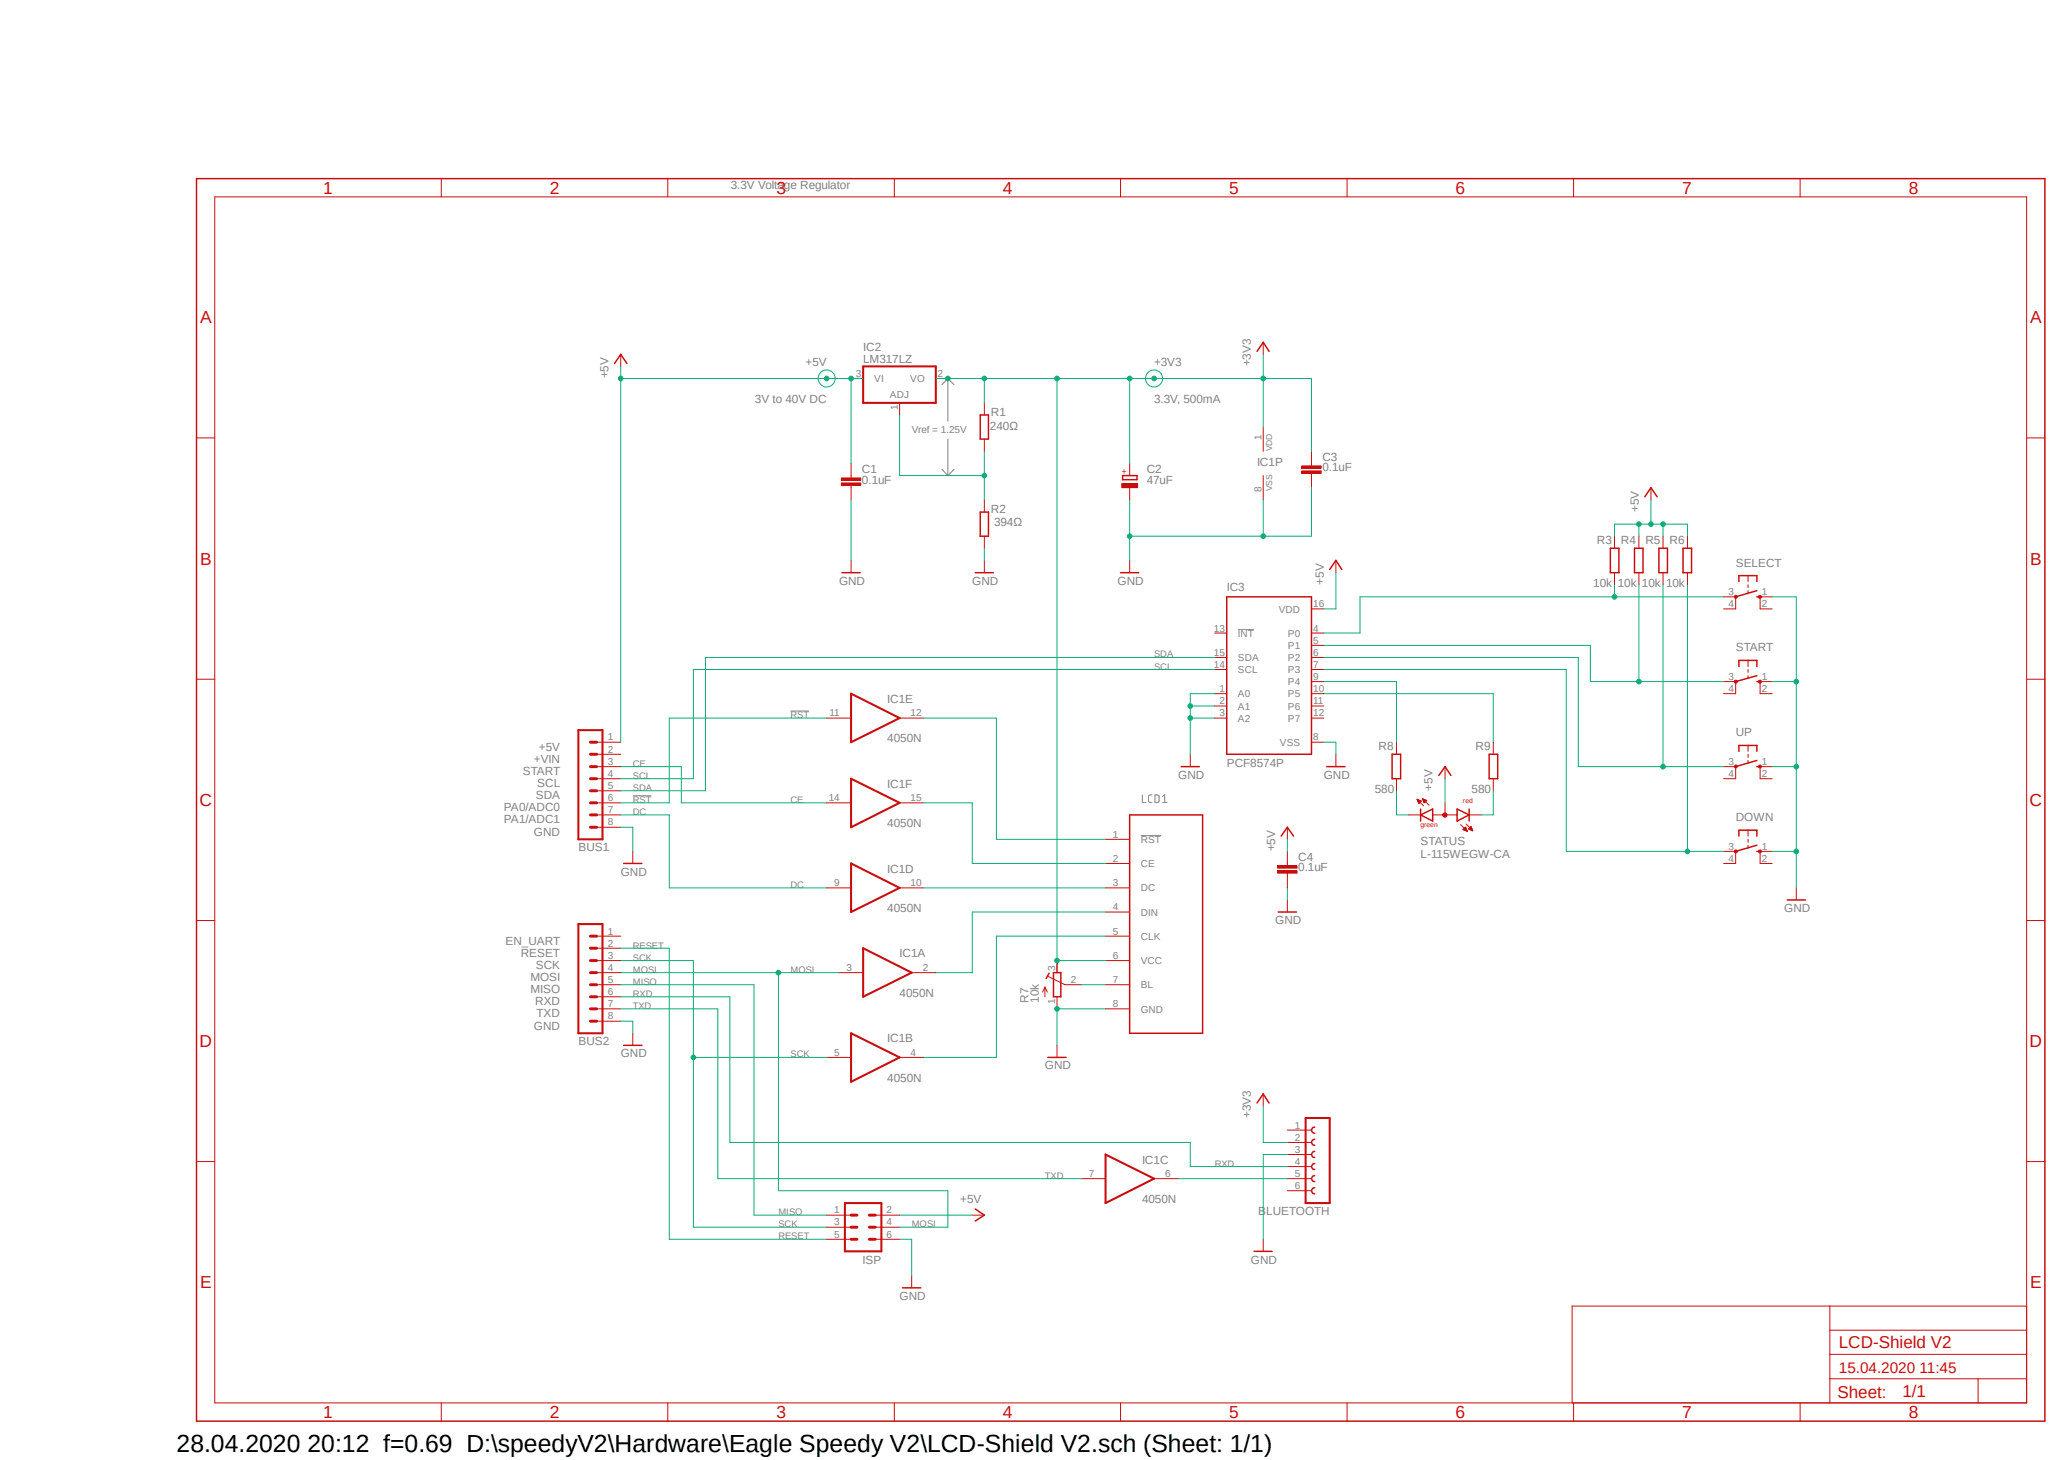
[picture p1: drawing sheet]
<svg xmlns="http://www.w3.org/2000/svg" width="297mm" height="210mm" viewBox="0 0 297 210" stroke-linecap="round" stroke-linejoin="round" font-family="sans-serif">
<path d="M27.9 25.4l266.6 179.5M294.5 25.4l-266.6 179.5" fill="none" stroke="#fff" stroke-width=".14"/>
<g fill="none" stroke="#808080" stroke-width=".14">
<path d="M136.4 54.4v6.2M136.4 54.4l.9 .9M136.4 54.4l-.8 .9M135.6 67.5l.8 .9M136.4 63.2v5.2M137.3 67.5l-.9 .9M178.1 90.6h2.4M91.1 114.5h2.6M113.7 102.3h2.7M164.4 114.3v1.1h.5M165.8 114.3l-.4 .1-.1 .2v.7l.5 .1M166.2 114.3l.6 .2a1.05 1.05 0 0 1-.1 .9h-.5z"/>
<path d="M167.3 115.4h.6M167.3 114.6l.3-.3v1.1M164.2 120.2h2.9"/>
</g>
<g fill="none" stroke="#c90d0c" stroke-width=".14">
<path d="M141.6 58v1.7M121.1 69.5h2.8v.3h-2.8zM121.1 68.7h2.8v.4h-2.8zM122.5 66.7v2M122.5 69.8v2.1M141.6 63.2v1.7M85.9 115.5h3.4M85.9 106.8h3.4M85.9 108.5h3.4M85.9 110.3h3.4M85.9 112h3.4M85.9 113.7h3.4"/>
<path d="M85.9 117.2h3.4M85.9 119h3.4M119 115.5h3.5M119 103.3h3.5M129.5 115.5h3.4M129.5 103.3h3.4M85.9 134.7h3.4M85.9 138.2h3.4M85.9 139.9h3.4M85.9 136.4h3.4M119 127.7h3.5M120.7 139.9h3.5"/>
<path d="M129.5 127.7h3.4M131.2 139.9h3.5M159.1 120.7h3.5M159.1 124.2h3.5M159.1 127.7h3.5M159.1 131.2h3.5M159.1 134.7h3.5M159.1 138.2h3.5M85.9 141.6h3.4M85.9 145.1h3.4M85.9 143.4h3.4M85.9 146.9h3.4"/>
<path d="M159.1 141.6h3.5M159.1 145.1h3.5"/>
</g>
<path d="M141.1 59.7h1.1v3.5h-1.1zM161.5 68.4h2.1v.6h-2.1zM162.6 117.2h10.5v31.4h-10.5z" fill="none" stroke="#c90d0c" stroke-width=".21"/>
<path d="M122.5 99.8l7 3.5-7 3.5zM83.2 105h3.5v15.7h-3.5zM122.5 112l7 3.5-7 3.5zM83.2 132.9h3.5v15.7h-3.5zM122.5 124.2l7 3.5-7 3.5zM124.2 136.4l7 3.5-7 3.5z" fill="none" stroke="#c90d0c" stroke-width=".3"/>
<g fill="none" stroke="#c90d0c" stroke-width=".42">
<path d="M85 110.3h.9M85 108.5h.9M85 106.8h.9M85 113.7h.9M85 112h.9M85 119h.9M85 117.2h.9M85 115.5h.9M85 138.2h.9M85 136.4h.9M85 134.7h.9M85 139.9h.9"/>
<path d="M85 141.6h.9M85 146.9h.9M85 145.1h.9M85 143.4h.9"/>
</g>
<path d="M121.1 69.6h2.8M121.1 68.9h2.8" fill="none" stroke="#c90d0c" stroke-width=".34"/>
<path d="M161.4 69.6h2.3v.5h-2.3z" fill-rule="evenodd" fill="#c90d0c"/>
<g fill="none" stroke="#c90d0c" stroke-width=".14">
<path d="M122.5 54.4h1.7M129.5 58v1.7M134.7 54.4h1.7M141.6 71.9v1.8M141.6 77.1v1.8M161.4 69.6h2.3v.5h-2.3zM162.6 66.7v1.7M162.6 70.1v1.8M181.8 61.4v3.5M181.8 68.4v3.5M187.3 67.7h2.8v.4h-2.8zM187.3 67h2.8v.4h-2.8z"/>
<path d="M188.7 64.9v2.1M188.7 68.1v2M122.5 80.6v1.8M141.6 80.6v1.8M162.6 80.6v1.8M249.8 85.9v1.7M251.5 82.8v.9M251.5 84.1v.4M251.5 85v.4M253.3 85.9v1.7M91.1 122.5v1.7M91.1 148.6v1.8"/>
<path d="M119 152.1h3.5M129.5 152.1h3.4M152.1 150.4v1.7"/>
</g>
<path d="M141.1 73.7h1.1v3.4h-1.1zM121.2 82.4h2.6M140.3 82.4h2.7M161.2 82.4h2.7M250.2 83.7v-.9h2.6v.9M252.8 85.9h.5M252.8 85l-3 .9M89.7 124.2h2.7M89.7 150.4h2.7M150.8 152.1h2.6" fill="none" stroke="#c90d0c" stroke-width=".21"/>
<path d="M124.2 52.7h10.5v5.3h-10.5zM122.5 148.6l7 3.5-7 3.5z" fill="none" stroke="#c90d0c" stroke-width=".3"/>
<path d="M187.3 67.9h2.8M187.3 67.2h2.8" fill="none" stroke="#c90d0c" stroke-width=".34"/>
<path d="M249.6 85.7h.3l.1 .2-.1 .1h-.3v-.1z" fill-rule="evenodd" fill="#c90d0c"/>
<path d="M249.6 85.7h.3l.1 .2-.1 .1h-.3v-.1z" fill="none" stroke="#c90d0c" stroke-width=".14"/>
<path d="M253.1 85.7h.3l.1 .2-.1 .1h-.3l-.1-.1z" fill-rule="evenodd" fill="#c90d0c"/>
<path d="M248 85.9h1.8M248 87.6h1.8M249.8 98v1.8M251.5 95v.9M251.5 96.3v.4M251.5 97.2v.4M253.1 85.7h.3l.1 .2-.1 .1h-.3l-.1-.1zM253.3 85.9h1.7M253.3 87.6h1.7M253.3 98v1.8" fill="none" stroke="#c90d0c" stroke-width=".14"/>
<path d="M250.2 95.9v-.9h2.6v.9M252.8 98h.5M252.8 97.2l-3 .8" fill="none" stroke="#c90d0c" stroke-width=".21"/>
<path d="M249.6 97.9h.3l.1 .1-.1 .2-.1 .1-.2-.1v-.2z" fill-rule="evenodd" fill="#c90d0c"/>
<path d="M249.6 97.9h.3l.1 .1-.1 .2-.1 .1-.2-.1v-.2z" fill="none" stroke="#c90d0c" stroke-width=".14"/>
<path d="M253.1 97.9h.3l.1 .1-.2 .3-.3-.3z" fill-rule="evenodd" fill="#c90d0c"/>
<path d="M248 98h1.8M248 99.8h1.8M253.1 97.9h.3l.1 .1-.2 .3-.3-.3zM253.3 98h1.7M253.3 99.8h1.7M249.8 110.3v1.7M251.5 107.2v.9M251.5 108.5v.5M251.5 109.4v.4M253.3 110.3v1.7" fill="none" stroke="#c90d0c" stroke-width=".14"/>
<path d="M250.2 108.1v-.9h2.6v.9M252.8 110.3h.5M252.8 109.4l-3 .9" fill="none" stroke="#c90d0c" stroke-width=".21"/>
<path d="M249.6 110.1l.2-.1 .1 .1 .1 .2-.1 .1-.1 .1-.2-.1v-.1z" fill-rule="evenodd" fill="#c90d0c"/>
<path d="M249.6 110.1l.2-.1 .1 .1 .1 .2-.1 .1-.1 .1-.2-.1v-.1z" fill="none" stroke="#c90d0c" stroke-width=".14"/>
<path d="M253.1 110.1l.2-.1 .1 .1 .1 .2-.1 .1-.1 .1-.2-.1-.1-.1z" fill-rule="evenodd" fill="#c90d0c"/>
<path d="M248 110.3h1.8M248 112h1.8M251.5 119.4v.9M253.1 110.1l.2-.1 .1 .1 .1 .2-.1 .1-.1 .1-.2-.1-.1-.1zM253.3 110.3h1.7M253.3 112h1.7M249.8 122.5v1.7M251.5 120.7v.5M251.5 121.6v.4M253.3 122.5v1.7" fill="none" stroke="#c90d0c" stroke-width=".14"/>
<path d="M250.2 120.3v-.9h2.6v.9M252.8 122.5h.5M252.8 121.6l-3 .9" fill="none" stroke="#c90d0c" stroke-width=".21"/>
<path d="M249.6 122.3h.3l.1 .2-.1 .1h-.3v-.1z" fill-rule="evenodd" fill="#c90d0c"/>
<path d="M249.6 122.3h.3l.1 .2-.1 .1h-.3v-.1z" fill="none" stroke="#c90d0c" stroke-width=".14"/>
<path d="M253.1 122.3h.3l.1 .2-.1 .1h-.3l-.1-.1z" fill-rule="evenodd" fill="#c90d0c"/>
<g fill="none" stroke="#c90d0c" stroke-width=".14">
<path d="M30.9 28.3h260.7v173.5h-260.7zM63.5 25.7v2.6M96.1 25.7v2.6M128.7 25.7v2.6M161.2 25.7v2.6M193.8 25.7v2.6M226.4 25.7v2.6M259 25.7v2.6M89.3 51v1.7M181.8 49.2v1.8M28.3 63h2.6M232.3 77.1v1.8"/>
<path d="M235.8 77.1v1.8M237.6 70.1v1.8M239.3 77.1v1.8M242.8 77.1v1.8M291.6 63h2.7M28.3 97.7h2.6M174.8 96.3h1.7M174.8 94.6h1.7M174.8 99.8h1.7M174.8 91.1h1.7M188.7 96.3h1.8M188.7 94.6h1.8"/>
<path d="M188.7 99.8h1.8M188.7 91.1h1.8M188.7 87.6h1.8M188.7 92.8h1.8M188.7 98h1.8M192.2 80.6v1.8M232.3 82.4v1.7M235.8 82.4v1.7M239.3 82.4v1.7M242.8 82.4v1.7M291.6 97.7h2.7M171.3 108.5v1.8"/>
<path d="M174.8 101.6h1.7M174.8 103.3h1.7M185.3 119v1.7M188.7 101.6h1.8M188.7 103.3h1.8M188.7 106.8h1.8M192.2 108.5v1.8M203.9 115l1 .9M204.7 114.9l1 .9M206.2 117.2h3.5M210.2 118.6l1 1M211 118.5l.9 1"/>
<path d="M28.3 132.4h2.6M152.1 138.2v1.7M183.9 125.3h2.7v.3h-2.7zM183.9 124.5h2.7v.4h-2.7zM185.3 122.5v2M185.3 125.6v2.1M185.3 129.5v1.7M248 122.5h1.8M248 124.2h1.8M253.1 122.3h.3l.1 .2-.1 .1h-.3l-.1-.1zM253.3 122.5h1.7M253.3 124.2h1.7"/>
<path d="M258.5 127.7v1.8M291.6 132.4h2.7M150.4 142v1.4M150.4 142l-.4 .7M150.4 142l.3 .7M150.8 140.5l2.4 1.1h2.4M152.1 143.4v1.7M181.8 157.4v1.7M28.3 167.1h2.6M119 174.8h3.5M119 176.5h3.5M119 178.3h3.5"/>
<path d="M125.9 174.8h3.6M125.9 176.5h3.6M125.9 178.3h3.6M139.9 174.8h1.7M155.6 169.5h3.5M166.1 169.5h3.4M181.8 178.3v1.7M185.3 162.6h3.4M185.3 164.3h3.4M185.3 166.1h3.4M185.3 167.8h3.4M185.3 169.5h3.4"/>
<path d="M185.3 171.3h3.4M291.6 167.1h2.7M131.2 183.5v1.8M263.3 198.3h28.3M263.3 187.9v13.9M263.3 194.8h28.3M263.3 191.3h28.3M284.6 198.3v3.5M291.6 187.9h-65.4v13.9M63.5 201.8v2.6M96.1 201.8v2.6M128.7 201.8v2.6"/>
<path d="M161.2 201.8v2.6M193.8 201.8v2.6M226.4 201.8v2.6M259 201.8v2.6"/>
</g>
<g fill="none" stroke="#c90d0c" stroke-width=".21">
<path d="M28.3 25.7h266v178.7h-266zM88.4 52.3l.9-1.3 .9 1.3M180.9 50.5l.9-1.3 .8 1.3M231.7 78.9h1.3v3.5h-1.3zM235.2 78.9h1.2v3.5h-1.2zM236.7 71.5l.9-1.4 .9 1.4M238.7 78.9h1.2v3.5h-1.2zM242.2 78.9h1.2v3.5h-1.2zM176.5 85.9h12.2v22.6h-12.2zM191.3 81.9l.9-1.3 .9 1.3M170 110.3h2.6M190.9 110.3h2.6"/>
<path d="M204.4 117.2l1.8-.8v1.7zM204.4 116.4v1.7M209.7 116.4l1.7 .8-1.7 .9zM211.4 116.4v1.7M151 140l-.5 .8M151.6 139.9h1.1v3.5h-1.1zM183.9 131.2h2.7M184.4 120.3l.9-1.3 .8 1.3M257.2 129.5h2.6M180.9 158.7l.9-1.3 .8 1.3M140.3 173.9l1.3 .9-1.3 .8M189.2 165.6a.48 .48 0 0 0-.4 .3 .48 .48 0 0 0 .1 .6h.3"/>
<path d="M189.2 163.9l-.4 .2-.1 .2 .2 .4 .3 .1M189.2 162.1a.44 .44 0 0 0-.4 .3 .44 .44 0 0 0 .1 .5l.3 .1M189.2 169.1a.44 .44 0 0 0-.4 .3 .44 .44 0 0 0 .1 .5l.3 .1M189.2 167.4a.44 .44 0 0 0-.4 .3 .44 .44 0 0 0 .1 .5h.3M189.2 170.9a.44 .44 0 0 0-.4 .3 .44 .44 0 0 0 .1 .5h.3M129.9 185.3h2.6M180.5 180h2.5"/>
</g>
<path d="M121.6 173.1h5.2v6.9h-5.2zM159.1 166.1l7 3.4-7 3.6zM187.9 160.8h3.4v12.3h-3.4z" fill="none" stroke="#c90d0c" stroke-width=".3"/>
<path d="M122.5 178.3h.8M122.5 176.5h.8M122.5 174.8h.8M125.1 178.3h.8M125.1 176.5h.8M125.1 174.8h.8" fill="none" stroke="#c90d0c" stroke-width=".42"/>
<path d="M183.9 125.4h2.7M183.9 124.7h2.7" fill="none" stroke="#c90d0c" stroke-width=".34"/>
<path d="M207.7 117l.2-.1 .3 .1v.2v.3l-.3 .1-.2-.1-.1-.3h.3h-.3z" fill-rule="evenodd" fill="#c90d0c"/>
<g fill="none" stroke="#c90d0c" stroke-width=".14">
<path d="M201 106.8v1.7M201 112v1.7M202.7 117.2h1.7M203.9 115h.1M203.9 115l.6 .2-.3 .4zM204 115.1h.3M204 115.1h.2M204 115.2h.5M204 115.2h.4M204 115.3h.4M204 115.3h.5M204.1 115.4h.2"/>
<path d="M204.1 115.5h.2M204.2 115.5h.1M204.7 114.9l.6 .2-.4 .4zM204.7 115h.2M204.7 114.9h.1M204.8 115.1h.3M204.8 115h.2M204.8 115.2h.5M204.8 115.1h.5M204.9 115.3h.2M204.9 115.2h.3M204.9 115.4h.2"/>
<path d="M204.9 115.4h.1M207.7 117l.2-.1 .3 .1v.2v.3l-.3 .1-.2-.1-.1-.3h.3h-.3zM207.9 110.3v1.7M207.9 115.5v1.7M210.6 119.3h.4M210.6 119.4h.4M210.7 119.2h.3M210.7 119.2h.2M210.7 119.4h.4M210.8 119.1h.1M210.8 119h.1M210.9 119.5h.2"/>
<path d="M210.9 119h.1M210.9 119l.3 .6M210.9 119l-.4 .3 .7 .3M211 119.5h.1M211.1 119.6h.1M211.4 119.3h.4M211.4 119.2h.4M211.4 117.2h1.7M211.5 119.1h.3M211.5 119.3h.3M211.5 119h.3M211.6 119h.1"/>
<path d="M211.6 119.4h.3M211.7 118.9l.2 .6-.6-.2zM211.7 119.4h.2M211.8 119.5h.1M214.9 106.8v1.7M214.9 112v1.7"/>
</g>
<path d="M200.3 108.5h1.2v3.5h-1.2zM207.1 111.5l.8-1.2 .9 1.2M214.3 108.5h1.2v3.5h-1.2z" fill="none" stroke="#c90d0c" stroke-width=".21"/>
<g fill="none" stroke="#0dab76" stroke-width=".14">
<path d="M162.6 71.9v8.7M181.8 71.9v5.2h-19.2M132.9 103.3h10.5v17.4h15.7M132.9 115.5h7v8.7h19.2M159.1 134.7h-15.7v17.4h-10.5M159.1 131.2h-19.2v8.7h-5.2"/>
<circle cx="119" cy="54.4" r="1.23"/>
<circle cx="166.1" cy="54.4" r="1.23"/>
</g>
<circle cx="162.6" cy="77.1" r=".33" fill="#0dab76"/>
<g fill="none" stroke="#0dab76" stroke-width=".14">
<path d="M188.7 70.1v7h-6.9"/>
<circle cx="162.6" cy="77.1" r=".33"/>
</g>
<circle cx="181.8" cy="77.1" r=".33" fill="#0dab76"/>
<g fill="none" stroke="#0dab76" stroke-width=".14">
<path d="M122.5 71.9v8.7M141.6 78.9v1.7M89.3 119h1.8v3.5M89.3 146.9h1.8v1.7M159.1 145.1h-7v5.3"/>
<circle cx="181.8" cy="77.1" r=".33"/>
</g>
<circle cx="152.1" cy="145.1" r=".33" fill="#0dab76"/>
<g fill="none" stroke="#0dab76" stroke-width=".14">
<path d="M174.8 99.8h-3.5v8.7M171.3 101.6h3.5M129.5 178.3h1.7v5.2"/>
<circle cx="152.1" cy="145.1" r=".33"/>
</g>
<circle cx="171.3" cy="101.6" r=".33" fill="#0dab76"/>
<g fill="none" stroke="#0dab76" stroke-width=".14">
<path d="M171.3 103.3h3.5"/>
<circle cx="171.3" cy="101.6" r=".33"/>
</g>
<circle cx="171.3" cy="103.3" r=".33" fill="#0dab76"/>
<g fill="none" stroke="#0dab76" stroke-width=".14">
<path d="M255 85.9h3.5v41.8M190.5 106.8h1.7v1.7M255 122.5h3.5"/>
<circle cx="171.3" cy="103.3" r=".33"/>
</g>
<circle cx="258.5" cy="122.5" r=".33" fill="#0dab76"/>
<g fill="none" stroke="#0dab76" stroke-width=".14">
<path d="M255 110.3h3.5"/>
<circle cx="258.5" cy="122.5" r=".33"/>
</g>
<circle cx="258.5" cy="110.3" r=".33" fill="#0dab76"/>
<g fill="none" stroke="#0dab76" stroke-width=".14">
<path d="M255 98h3.5"/>
<circle cx="258.5" cy="110.3" r=".33"/>
</g>
<circle cx="258.5" cy="98" r=".33" fill="#0dab76"/>
<g fill="none" stroke="#0dab76" stroke-width=".14">
<path d="M129.5 59.7v8.7h12.1v-3.5M185.3 127.7v1.8M185.3 166.1h-3.5v12.2"/>
<circle cx="258.5" cy="98" r=".33"/>
</g>
<circle cx="141.7" cy="68.4" r=".33" fill="#0dab76"/>
<g fill="none" stroke="#0dab76" stroke-width=".14">
<path d="M124.2 54.4h-1.7v12.3M141.6 68.4v3.5"/>
<circle cx="141.7" cy="68.4" r=".33"/>
</g>
<circle cx="122.5" cy="54.4" r=".33" fill="#0dab76"/>
<g fill="none" stroke="#0dab76" stroke-width=".14">
<path d="M119 54.4h3.5"/>
<circle cx="122.5" cy="54.4" r=".33"/>
</g>
<circle cx="119" cy="54.4" r=".33" fill="#0dab76"/>
<g fill="none" stroke="#0dab76" stroke-width=".14">
<path d="M89.3 52.7v54.1M89.3 54.4h29.7"/>
<circle cx="119" cy="54.4" r=".33"/>
</g>
<circle cx="89.3" cy="54.4" r=".33" fill="#0dab76"/>
<g fill="none" stroke="#0dab76" stroke-width=".14">
<path d="M232.3 77.1v-1.7h10.5v1.7M237.6 71.9v3.5M192.2 82.4v5.2h-1.7M129.5 174.8h10.4"/>
<circle cx="89.3" cy="54.4" r=".33"/>
</g>
<circle cx="237.6" cy="75.4" r=".33" fill="#0dab76"/>
<g fill="none" stroke="#0dab76" stroke-width=".14">
<path d="M235.8 75.4v1.7"/>
<circle cx="237.6" cy="75.4" r=".33"/>
</g>
<circle cx="235.8" cy="75.4" r=".33" fill="#0dab76"/>
<g fill="none" stroke="#0dab76" stroke-width=".14">
<path d="M239.3 75.4v1.7"/>
<circle cx="235.8" cy="75.4" r=".33"/>
</g>
<circle cx="239.3" cy="75.4" r=".33" fill="#0dab76"/>
<g fill="none" stroke="#0dab76" stroke-width=".14">
<path d="M207.9 112v3.5M89.3 138.2h10.5v38.3h19.2M132.9 127.7h26.2M185.3 120.7v1.8M99.8 152.1h19.2M155.6 141.6h3.5"/>
<circle cx="239.3" cy="75.4" r=".33"/>
</g>
<circle cx="99.8" cy="152.1" r=".33" fill="#0dab76"/>
<g fill="none" stroke="#0dab76" stroke-width=".14">
<path d="M89.3 117.2h7v10.5h22.7M89.3 110.3h8.7v5.2h21M119 103.3h-22.7v12.2h-7M89.3 136.4h7v41.9h22.7M89.3 139.9h31.4M112 139.9v31.4h24.4v5.2h-6.9M89.3 141.6h19.2v33.2h10.5"/>
<circle cx="99.8" cy="152.1" r=".33"/>
</g>
<circle cx="112" cy="139.9" r=".33" fill="#0dab76"/>
<g fill="none" stroke="#0dab76" stroke-width=".14">
<path d="M174.8 96.3h-75v15.7h-10.5M174.8 94.6h-73.3v19.1h-12.2M232.3 84.1v1.8M248 85.9h-52.3v5.2h-5.2"/>
<circle cx="112" cy="139.9" r=".33"/>
</g>
<circle cx="232.3" cy="85.9" r=".33" fill="#0dab76"/>
<g fill="none" stroke="#0dab76" stroke-width=".14">
<path d="M190.5 92.8h38.4v5.2h19.1M235.8 84.1v13.9"/>
<circle cx="232.3" cy="85.9" r=".33"/>
</g>
<circle cx="235.8" cy="98" r=".33" fill="#0dab76"/>
<g fill="none" stroke="#0dab76" stroke-width=".14">
<path d="M190.5 94.6h36.6v15.7h20.9M239.3 84.1v26.2"/>
<circle cx="235.8" cy="98" r=".33"/>
</g>
<circle cx="239.3" cy="110.3" r=".33" fill="#0dab76"/>
<g fill="none" stroke="#0dab76" stroke-width=".14">
<path d="M190.5 96.3h34.9v26.2h22.6M242.8 84.1v38.4"/>
<circle cx="239.3" cy="110.3" r=".33"/>
</g>
<circle cx="242.8" cy="122.5" r=".33" fill="#0dab76"/>
<g fill="none" stroke="#0dab76" stroke-width=".14">
<path d="M134.7 54.4h6.9v3.6M152.1 54.4h14M89.3 145.1h14v24.4h52.3"/>
<circle cx="242.8" cy="122.5" r=".33"/>
</g>
<circle cx="141.7" cy="54.4" r=".33" fill="#0dab76"/>
<g fill="none" stroke="#0dab76" stroke-width=".14">
<path d="M141.6 54.4h10.5M162.6 54.4v12.3"/>
<circle cx="141.7" cy="54.4" r=".33"/>
</g>
<circle cx="162.6" cy="54.4" r=".33" fill="#0dab76"/>
<circle cx="162.6" cy="54.4" r=".33" fill="none" stroke="#0dab76" stroke-width=".14"/>
<circle cx="166.1" cy="54.4" r=".33" fill="#0dab76"/>
<g fill="none" stroke="#0dab76" stroke-width=".14">
<path d="M166.1 54.4h15.7v7"/>
<circle cx="166.1" cy="54.4" r=".33"/>
</g>
<circle cx="136.4" cy="54.4" r=".33" fill="#0dab76"/>
<g fill="none" stroke="#0dab76" stroke-width=".14">
<path d="M181.8 54.4h6.9v10.5"/>
<circle cx="136.4" cy="54.4" r=".33"/>
</g>
<circle cx="181.8" cy="54.4" r=".33" fill="#0dab76"/>
<g fill="none" stroke="#0dab76" stroke-width=".14">
<path d="M152.1 54.4v83.8h7"/>
<circle cx="181.8" cy="54.4" r=".33"/>
</g>
<circle cx="152.1" cy="54.4" r=".33" fill="#0dab76"/>
<g fill="none" stroke="#0dab76" stroke-width=".14">
<path d="M181.8 51v3.4"/>
<circle cx="152.1" cy="54.4" r=".33"/>
</g>
<circle cx="152.1" cy="138.2" r=".33" fill="#0dab76"/>
<g fill="none" stroke="#0dab76" stroke-width=".14">
<path d="M190.5 98h10.5v8.8M190.5 99.8h24.4v7M201 113.7v3.5h1.7M214.9 113.7v3.5h-1.8M89.3 143.4h15.7v20.9h66.3v3.5h14M181.8 159.1v5.2h3.5M169.5 169.5h15.8"/>
<circle cx="152.1" cy="138.2" r=".33"/>
</g>
<text font-size="3.6" x="25.4" y="208.9">28.04.2020 20:12 f=0.69 D:\speedyV2\Hardware\Eagle Speedy V2\LCD-Shield V2.sch (Sheet: 1/1)</text>
<g font-size="2.5" fill="#c90d0c">
<text x="46.5" y="27.9">1</text>
<text x="79.1" y="27.9">2</text>
<text x="111.7" y="27.9">3</text>
<text x="144.3" y="27.9">4</text>
<text x="176.9" y="27.9">5</text>
<text x="209.5" y="27.9">6</text>
<text x="242.1" y="27.9">7</text>
<text x="274.7" y="27.9">8</text>
<text x="28.8" y="46.5">A</text>
<text x="292.1" y="46.5">A</text>
<text x="28.8" y="81.2">B</text>
<text x="292.1" y="81.2">B</text>
<text x="28.7" y="116">C</text>
<text x="292.1" y="116">C</text>
<text x="28.7" y="150.7">D</text>
<text x="292.1" y="150.7">D</text>
<text x="28.8" y="185.3">E</text>
<text x="292.1" y="185.3">E</text>
<text x="264.6" y="194">LCD-Shield V2</text>
<text x="264.4" y="201">Sheet:</text>
<text x="273.8" y="201">1/1</text>
<text x="46.5" y="204">1</text>
<text x="79.1" y="204">2</text>
<text x="111.7" y="204">3</text>
<text x="144.3" y="204">4</text>
<text x="176.9" y="204">5</text>
<text x="209.5" y="204">6</text>
<text x="242.1" y="204">7</text>
<text x="274.7" y="204">8</text>
</g>
<text font-size="2.2" fill="#c90d0c" x="264.6" y="197.4">15.04.2020 11:45</text>
<g font-size="1.7" fill="#808080">
<text x="105.2" y="27.1">3.3V Voltage Regulator</text>
<text x="115.9" y="52.7">+5V</text>
<text x="124.2" y="52.3">LM317LZ</text>
<text x="124.2" y="50.5">IC2</text>
<text x="166.1" y="52.7">+3V3</text>
<text x="180" y="52.7" transform="rotate(-90 180 52.7)">+3V3</text>
<text x="87.6" y="54.4" transform="rotate(-90 87.6 54.4)">+5V</text>
<text x="108.6" y="58">3V to 40V DC</text>
<text x="142.6" y="59.8">R1</text>
<text x="166.1" y="58">3.3V, 500mA</text>
<text x="142.5" y="61.8">240Ω</text>
<text x="124" y="69.6">0.1uF</text>
<text x="124" y="68">C1</text>
<text x="165" y="69.6">47uF</text>
<text x="165" y="68">C2</text>
<text x="180.9" y="67.1">IC1P</text>
<text x="190.3" y="67.8">0.1uF</text>
<text x="190.3" y="66.3">C3</text>
<text x="142.6" y="73.7">R2</text>
<text x="143" y="75.7">394Ω</text>
<text x="235.8" y="73.7" transform="rotate(-90 235.8 73.7)">+5V</text>
<text x="229.8" y="78.3">R3</text>
<text x="233.3" y="78.3">R4</text>
<text x="236.8" y="78.3">R5</text>
<text x="240.2" y="78.3">R6</text>
<text x="249.8" y="81.5">SELECT</text>
<text x="120.7" y="84.1">GND</text>
<text x="139.9" y="84.1">GND</text>
<text x="160.8" y="84.1">GND</text>
<text x="176.5" y="85">IC3</text>
<text x="190.5" y="84.1" transform="rotate(-90 190.5 84.1)">+5V</text>
<text x="229.3" y="84.5">10k 10k 10k 10k</text>
<text x="249.8" y="93.7">START</text>
<text x="127.7" y="101.1">IC1E</text>
<text x="77.6" y="108">+5V</text>
<text x="127.7" y="106.8">4050N</text>
<text x="198.4" y="107.9">R8</text>
<text x="212.3" y="107.9">R9</text>
<text x="249.8" y="105.9">UP</text>
<text x="75.2" y="111.5">START</text>
<text x="76.8" y="109.7">+VIN</text>
<text x="77.3" y="113.2">SCL</text>
<text x="127.7" y="113.3">IC1F</text>
<text x="169.5" y="112">GND</text>
<text x="176.5" y="110.3">PCF8574P</text>
<text x="190.5" y="112">GND</text>
<text x="206.2" y="113.7" transform="rotate(-90 206.2 113.7)">+5V</text>
<text x="72.5" y="116.7">PA0/ADC0</text>
<text x="72.5" y="118.4">PA1/ADC1</text>
<text x="77.1" y="115">SDA</text>
<text x="127.7" y="119">4050N</text>
<text x="197.8" y="114.1">580</text>
<text x="211.8" y="114.1">580</text>
<text x="249.8" y="118.1">DOWN</text>
<text x="76.8" y="120.2">GND</text>
<text x="83.2" y="122.5">BUS1</text>
<text x="89.3" y="125.9">GND</text>
<text x="127.7" y="125.5">IC1D</text>
<text x="183.5" y="122.5" transform="rotate(-90 183.5 122.5)">+5V</text>
<text x="186.8" y="125.3">0.1uF</text>
<text x="186.8" y="123.8">C4</text>
<text x="204.4" y="123.4">L-115WEGW-CA</text>
<text x="204.4" y="121.6">STATUS</text>
<text x="127.7" y="131.2">4050N</text>
<text x="256.8" y="131.2">GND</text>
<text x="72.7" y="135.9">EN_UART</text>
<text x="74.9" y="137.7">RESET</text>
<text x="129.5" y="137.7">IC1A</text>
<text x="183.5" y="132.9">GND</text>
<text x="76.3" y="141.1">MOSI</text>
<text x="76.3" y="142.9">MISO</text>
<text x="77.1" y="139.4">SCK</text>
<text x="129.5" y="143.4">4050N</text>
<text x="76.8" y="148.1">GND</text>
<text x="77" y="144.6">RXD</text>
<text x="77.2" y="146.3">TXD</text>
<text x="127.7" y="149.9">IC1B</text>
<text x="148" y="144.3" transform="rotate(-90 148 144.3)">R7</text>
<text x="149.5" y="144.3" transform="rotate(-90 149.5 144.3)">10k</text>
<text x="83.2" y="150.4">BUS2</text>
<text x="89.3" y="152.1">GND</text>
<text x="127.7" y="155.6">4050N</text>
<text x="150.4" y="153.8">GND</text>
<text x="180" y="160.8" transform="rotate(-90 180 160.8)">+3V3</text>
<text x="164.3" y="167.4">IC1C</text>
<text x="138.2" y="173.1">+5V</text>
<text x="164.3" y="173.1">4050N</text>
<text x="181.1" y="174.8">BLUETOOTH</text>
<text x="124.1" y="181.8">ISP</text>
<text x="180" y="181.8">GND</text>
<text x="129.5" y="187">GND</text>
</g>
<g font-size="1.4" fill="#808080">
<text x="123.1" y="54.2">3</text>
<text x="125.8" y="55">VI</text>
<text x="128.1" y="57.2">ADJ</text>
<text x="129.2" y="59" transform="rotate(-90 129.2 59)">1</text>
<text x="131" y="55">VO</text>
<text x="134.9" y="54.2">2</text>
<text x="131.2" y="62.3">Vref = 1.25V</text>
<text x="181.5" y="63.3" transform="rotate(-90 181.5 63.3)">1</text>
<text x="181.5" y="70.8" transform="rotate(-90 181.5 70.8)">8</text>
<text x="184" y="88.1">VDD</text>
<text x="189" y="87.3">16</text>
<text x="248.8" y="85.6">3</text>
<text x="248.8" y="87.3">4</text>
<text x="253.5" y="85.6">1</text>
<text x="253.5" y="87.3">2</text>
<text x="166.1" y="94.6">SDA</text>
<text x="174.7" y="94.3">15</text>
<text x="174.7" y="90.8">13</text>
<text x="178.1" y="95.1">SDA</text>
<text x="178.1" y="91.6">INT</text>
<text x="185.3" y="91.6">P0</text>
<text x="185.3" y="93.3">P1</text>
<text x="185.3" y="95.1">P2</text>
<text x="189" y="90.8">4</text>
<text x="189" y="92.6">5</text>
<text x="189" y="94.3">6</text>
<text x="166.1" y="96.3">SCL</text>
<text x="174.7" y="96.1">14</text>
<text x="175.5" y="99.6">1</text>
<text x="175.5" y="101.3">2</text>
<text x="178.1" y="96.8">SCL</text>
<text x="178.1" y="100.3">A0</text>
<text x="185.3" y="96.9">P3</text>
<text x="185.3" y="98.6">P4</text>
<text x="185.3" y="100.3">P5</text>
<text x="189" y="96.1">7</text>
<text x="189" y="97.8">9</text>
<text x="189" y="99.6">10</text>
<text x="189" y="101.3">11</text>
<text x="248.8" y="97.8">3</text>
<text x="248.8" y="99.6">4</text>
<text x="253.5" y="97.8">1</text>
<text x="253.5" y="99.6">2</text>
<text x="87.5" y="106.5">1</text>
<text x="113.7" y="103.3">RST</text>
<text x="119.4" y="103">11</text>
<text x="131" y="103">12</text>
<text x="175.5" y="103">3</text>
<text x="178.1" y="102.1">A1</text>
<text x="178.1" y="103.8">A2</text>
<text x="184.2" y="107.3">VSS</text>
<text x="185.3" y="102.1">P6</text>
<text x="185.3" y="103.8">P7</text>
<text x="189" y="106.5">8</text>
<text x="189" y="103">12</text>
<text x="87.5" y="108.3">2</text>
<text x="87.5" y="110">3</text>
<text x="87.5" y="111.8">4</text>
<text x="87.5" y="113.5">5</text>
<text x="91.1" y="110.3">CE</text>
<text x="91.1" y="112">SCL</text>
<text x="91.1" y="113.7">SDA</text>
<text x="248.8" y="110">3</text>
<text x="248.8" y="111.8">4</text>
<text x="253.5" y="110">1</text>
<text x="253.5" y="111.8">2</text>
<text x="87.5" y="115.2">6</text>
<text x="87.5" y="117">7</text>
<text x="87.5" y="118.7">8</text>
<text x="91.1" y="117.2">DC</text>
<text x="91.1" y="115.5">RST</text>
<text x="113.7" y="115.5">CE</text>
<text x="119.3" y="115.2">14</text>
<text x="131" y="115.2">15</text>
<text x="160.1" y="120.5">1</text>
<text x="160.1" y="124">2</text>
<text x="164.2" y="121.2">RST</text>
<text x="164.2" y="124.8">CE</text>
<text x="248.8" y="122.2">3</text>
<text x="248.8" y="124">4</text>
<text x="253.5" y="122.2">1</text>
<text x="253.5" y="124">2</text>
<text x="113.7" y="127.7">DC</text>
<text x="120.1" y="127.5">9</text>
<text x="131" y="127.5">10</text>
<text x="160.1" y="127.5">3</text>
<text x="160.1" y="130.9">4</text>
<text x="164.2" y="128.2">DC</text>
<text x="164.2" y="131.7">DIN</text>
<text x="87.5" y="134.5">1</text>
<text x="87.5" y="136.2">2</text>
<text x="87.5" y="137.9">3</text>
<text x="91.1" y="136.4">RESET</text>
<text x="160.1" y="134.5">5</text>
<text x="160.1" y="137.9">6</text>
<text x="164.2" y="135.2">CLK</text>
<text x="87.5" y="139.7">4</text>
<text x="87.5" y="141.4">5</text>
<text x="87.5" y="143.2">6</text>
<text x="91.1" y="138.2">SCK</text>
<text x="91.1" y="141.6">MISO</text>
<text x="91.1" y="139.9">MOSI</text>
<text x="91.1" y="143.4">RXD</text>
<text x="113.7" y="139.9">MOSI</text>
<text x="121.8" y="139.7">3</text>
<text x="132.8" y="139.7">2</text>
<text x="151.9" y="139.7" transform="rotate(-90 151.9 139.7)">3</text>
<text x="154.1" y="141.4">2</text>
<text x="160.1" y="141.4">7</text>
<text x="164.2" y="138.7">VCC</text>
<text x="164.2" y="142.2">BL</text>
<text x="87.5" y="144.9">7</text>
<text x="87.5" y="146.6">8</text>
<text x="91.1" y="145.1">TXD</text>
<text x="151.9" y="144.4" transform="rotate(-90 151.9 144.4)">1</text>
<text x="160.1" y="144.9">8</text>
<text x="164.2" y="145.7">GND</text>
<text x="113.7" y="152.1">SCK</text>
<text x="120.1" y="151.8">5</text>
<text x="131" y="151.8">4</text>
<text x="174.8" y="167.8">RXD</text>
<text x="186.3" y="162.3">1</text>
<text x="186.3" y="164.1">2</text>
<text x="186.3" y="165.8">3</text>
<text x="186.3" y="167.6">4</text>
<text x="150.4" y="169.5">TXD</text>
<text x="156.7" y="169.3">7</text>
<text x="167.7" y="169.3">6</text>
<text x="186.3" y="169.3">5</text>
<text x="186.3" y="171.1">6</text>
<text x="112" y="176.5">SCK</text>
<text x="112" y="178.3">RESET</text>
<text x="112" y="174.8">MISO</text>
<text x="120.1" y="174.5">1</text>
<text x="120.1" y="176.3">3</text>
<text x="120.1" y="178">5</text>
<text x="127.6" y="174.5">2</text>
<text x="127.6" y="176.3">4</text>
<text x="127.6" y="178">6</text>
<text x="131.2" y="176.5">MOSI</text>
</g>
<g font-size="1.2" fill="#808080">
<text x="183" y="64.9" transform="rotate(-90 183 64.9)">VDD</text>
<text x="183" y="70.7" transform="rotate(-90 183 70.7)">VSS</text>
</g>
<text font-size="1.2" fill="#c90d0c" x="162.2" y="68.1" transform="rotate(-90 162.2 68.1)">+</text>
<g font-size="1" fill="#c90d0c">
<text x="204.4" y="119">green</text>
<text x="210.5" y="115.5">red</text>
</g>
</svg>
